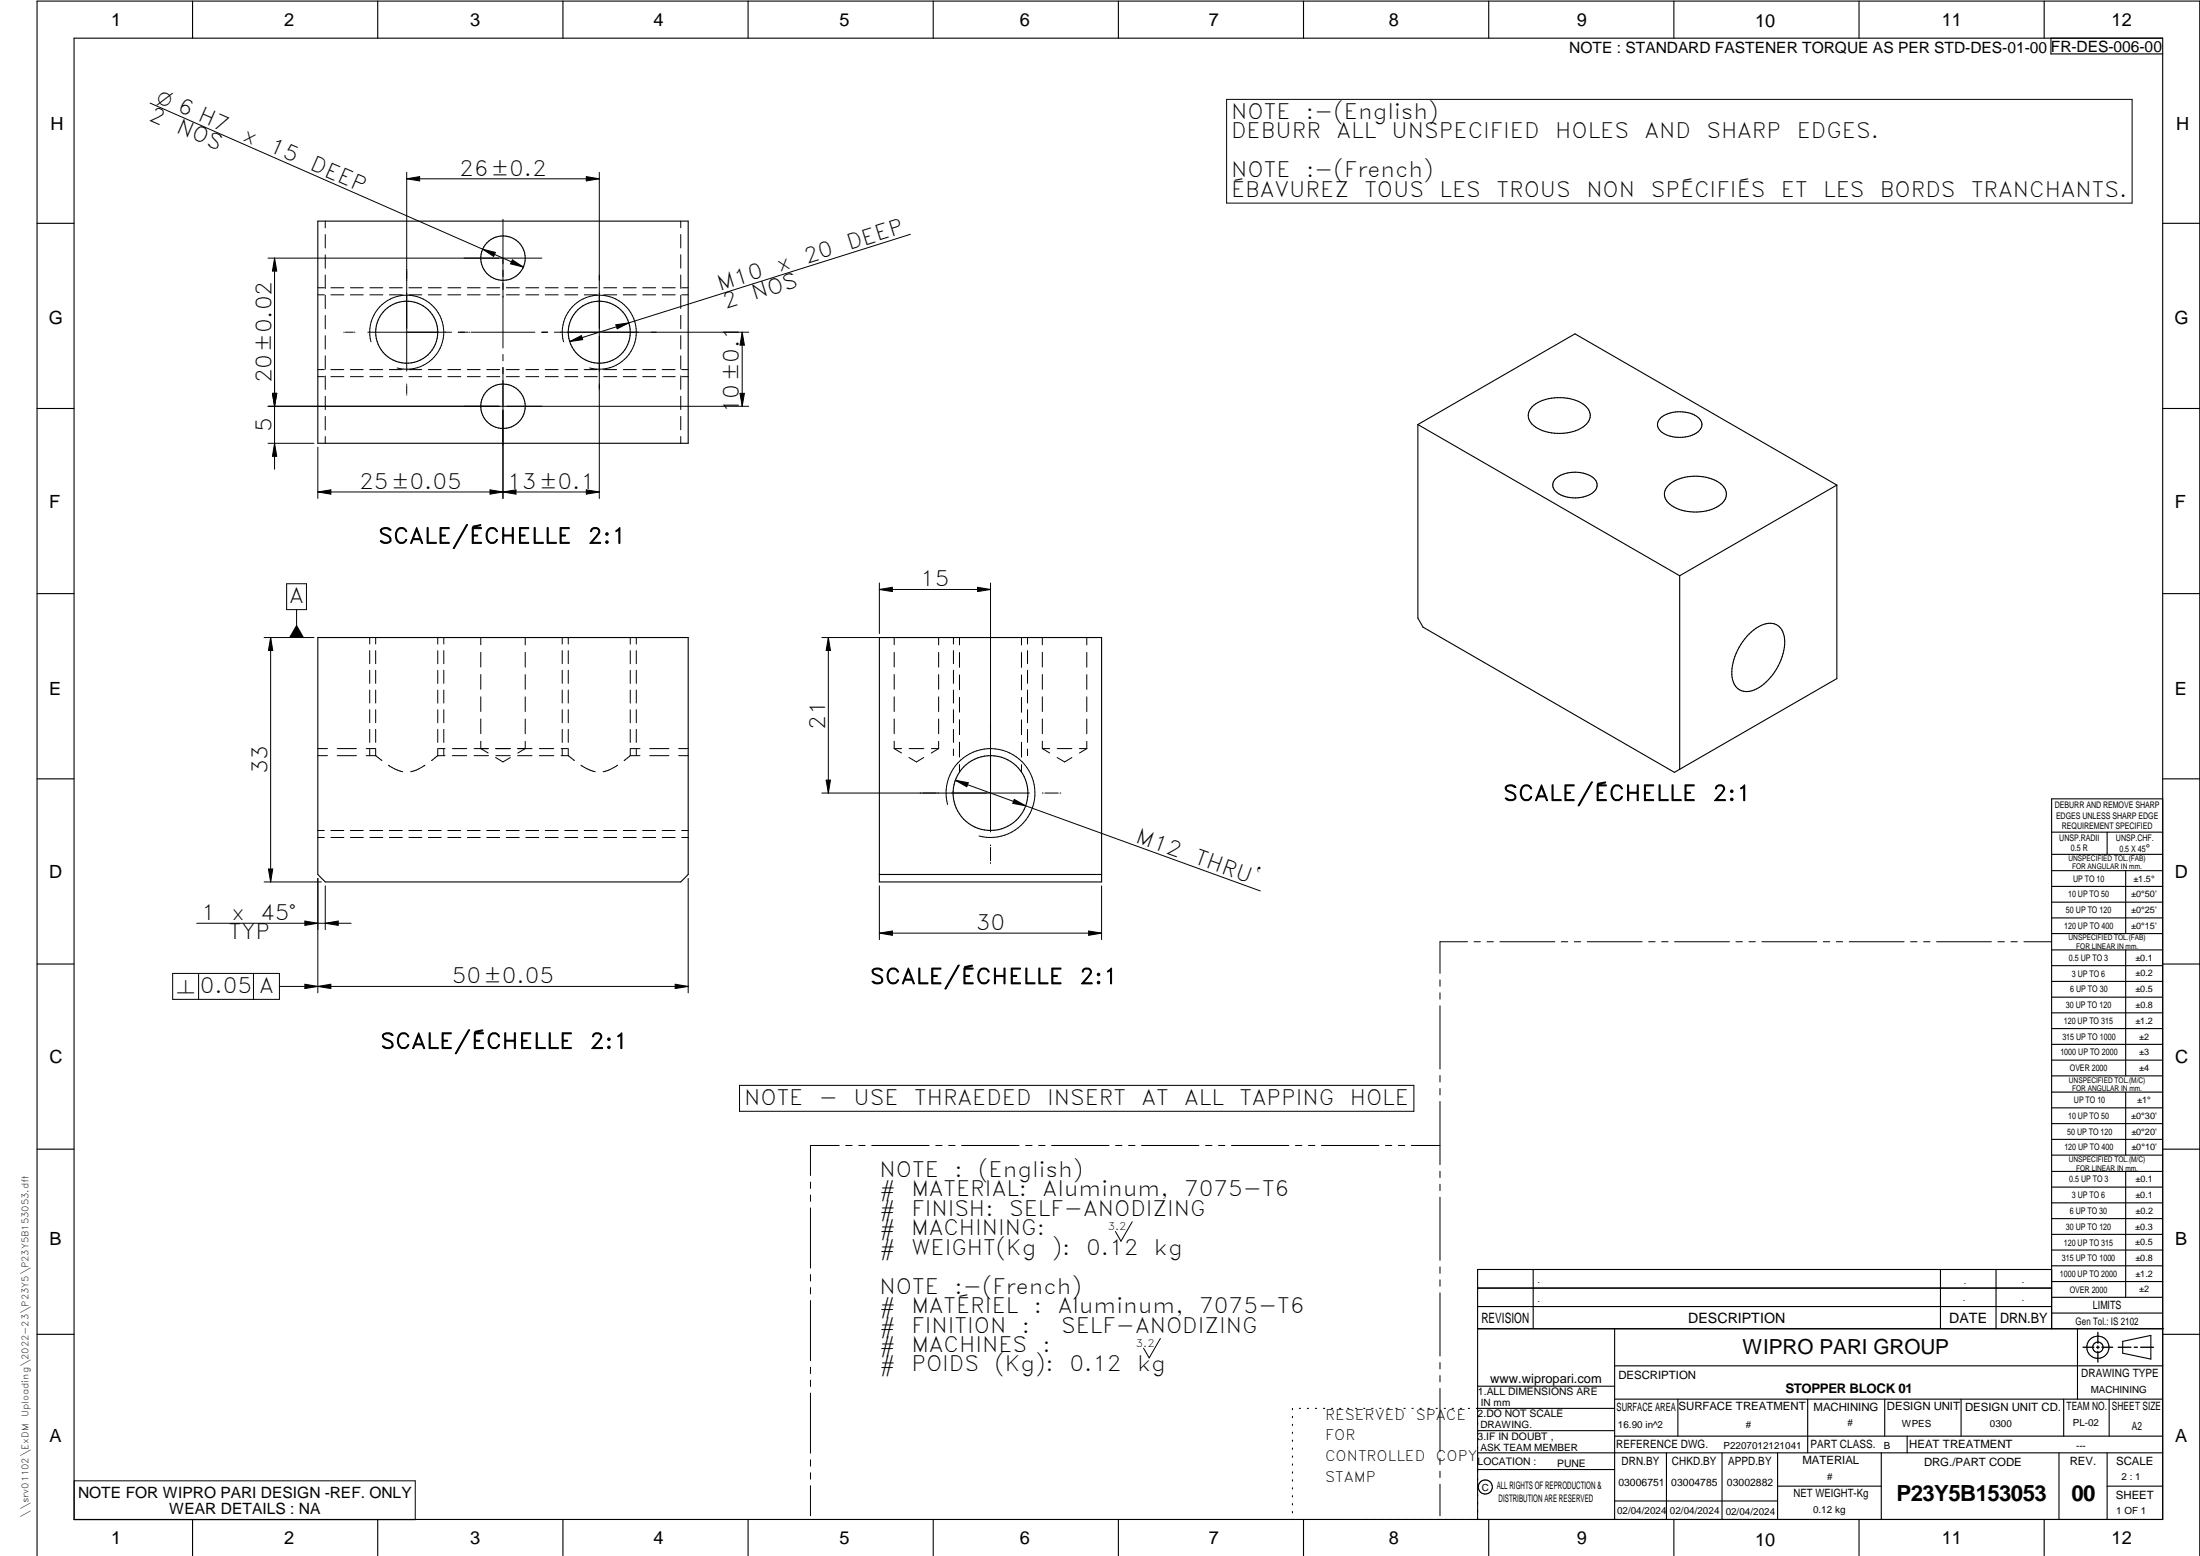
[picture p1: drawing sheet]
<svg xmlns="http://www.w3.org/2000/svg" width="594mm" height="420mm" viewBox="0 0 594 420" stroke-linecap="round" stroke-linejoin="round" font-family="sans-serif">
<g fill="none" stroke="#000" stroke-width=".3">
<path d="M20 10.3h564v400h-564zM52 .3v10M102 .3v10M152 .3v10M202 .3v10M252 .3v10M302 .3v10M352 .3v10M402 .3v10M452 .3v10M502 .3v10M552 .3v10"/>
<path d="M553.8 10.3v4.3h30.2M85.8 59.7h100v60h-100zM10 60.3h10M584 60.3h10M10 110.3h10M382.9 114.6l70.7 40.9M382.9 114.6l42.4-24.5 70.7 40.9M382.9 114.6v52.3l1.4 2.5 67.9 39.2 1.4-.9M413.7 109.9a12.3 12.3 0 0 1 13.7-.8 3.5 3.5 0 0 1 2 3.1 3.5 3.5 0 0 1-2 3.2 12.4 12.4 0 0 1-13.7-.8 3.2 3.2 0 0 1 0-4.7zM448.4 112.9a8.6 8.6 0 0 1 10.5 .2 2.38 2.38 0 0 1-.8 3.8 8.9 8.9 0 0 1-9.7-.5 2.29 2.29 0 0 1 0-3.5zM584 110.3h10M420.1 129.2a8.6 8.6 0 0 1 10.5 .2 2.43 2.43 0 0 1-.8 3.8 8.7 8.7 0 0 1-10-.8 2.24 2.24 0 0 1 .3-3.2z"/>
<path d="M450.5 131.1a12.1 12.1 0 0 1 12.5-1.5 4.2 4.2 0 0 1 3 4.8 7.2 7.2 0 0 1-6.1 3.7 10.9 10.9 0 0 1-9.8-2.8 3.1 3.1 0 0 1 .4-4.2zM496 131l-42.4 24.5M496 131v52.2l-42.4 24.5M453.6 155.5v52.2M10 160.3h10M85.8 172.1h100v64l-2 2h-96l-2-2zM237.5 172.1h60v66h-60zM472.3 171.2a7.6 7.6 0 0 1 6.8-2.8 4.6 4.6 0 0 1 2.8 4.9 15.4 15.4 0 0 1-8.2 13 4.1 4.1 0 0 1-6-3.5 15 15 0 0 1 4.6-11.6zM584 160.3h10M10 210.3h10M584 215.7h-30v143.1M584 210.3h10"/>
<path d="M237.5 236.1h60M554 230.7h30M554 224.7h30M554 235.1h30M554 239.4h30M569 224.7v6M574 235.1v17M554 243.6h30M554 247.9h30M554 252.1h30M554 256.5h30M574 256.5v34"/>
<path d="M10 260.3h10M554 260.8h30M554 265h30M554 269.3h30M554 273.5h30M554 277.7h30M584 260.3h10M554 282h30M554 286.3h30M554 290.5h30M554 294.9h30M554 299.1h30"/>
<path d="M574 294.9v17M10 310.3h10M554 303.4h30M554 307.7h30M554 311.9h30M554 316.3h30M574 316.3v34M584 310.3h10M554 320.5h30M554 324.8h30M554 329.1h30M554 333.3h30"/>
<path d="M554 337.5h30M399 358.8h185.3M399 352.8h155M399 347.8h155M414 342.8v16M436 358.8v51.5M524 342.8v16M539 342.8v16M554 342.8h-155v67.5M554 341.8h30M554 346.1h30M554 350.3h30"/>
<path d="M554 354.6h30M561 358.8v19M10 360.3h10M399 374.3h37M436 368.8h148M436 377.8h148M453.1 377.8v10M488.1 377.8v14.5M508.9 377.8v10M529.6 377.8v10M557.3 377.8v10M569.5 377.8v10"/>
<path d="M573.2 362.2l7.6-1.6v6.4l-7.6-1.6zM584 360.3h10M349 380.3v.3M349 382.4v.4M349 384.6v.3M349 386.7v.4M349 388.9v.3M349 391v.4M349 393.2v.3M349 395.3v.3M349 397.4v.4M349 399.6v.3"/>
<path d="M350.9 380.3h.3M353 380.3h.3M355.2 380.3h.3M357.4 380.3h.3M359.6 380.3h.3M361.7 380.3h.3M363.9 380.3h.3M366.1 380.3h.3M368.3 380.3h.3M370.4 380.3h.3M372.6 380.3h.3M374.8 380.3h.3"/>
<path d="M376.9 380.3h.4M379.1 380.3h.3M381.3 380.3h.3M383.4 380.3h.4M385.6 380.3h.4M387.8 380.3h.3M390 380.3h.3M392.1 380.3h.4M394.3 380.3h.4M396.5 380.3h.3M399 396.8h37M399 392.3h185"/>
<path d="M399 386.3h37M436 387.8h148M436 380.3h-37.3M450 392.3v18M465 392.3v18M480 392.3v18M508 392.3v18M515 387.8v4.5M556 392.3v18M569 392.3v18M52 410.3v9.8M102 410.3v9.8"/>
<path d="M152 410.3v9.8M202 410.3v9.8M252 410.3v9.8M302 410.3v9.8M349 401.7v.4M349 403.9v.3M349 406v.4M349 408.2v.3M352 410.3v9.8M402 410.3v9.8M436 405.3h44M452 410.3v9.8"/>
<path d="M480 401.3h28M502 410.3v9.8M552 410.3v9.8M569 401.3h15M10 420.1v-419.8h584v419.8"/>
<circle cx="135.8" cy="69.7" r="6"/>
<circle cx="109.8" cy="89.7" r="8.4"/>
<circle cx="161.8" cy="89.7" r="8.4"/>
<circle cx="135.8" cy="109.7" r="6"/>
<circle cx="267.5" cy="214.2" r="10.1"/>
<circle cx="566.5" cy="363.8" r="1.4"/>
<circle cx="566.5" cy="363.8" r="3"/>
<circle cx="401.1" cy="401.5" r="1.91"/>
</g>
<g fill="none" stroke="#000" stroke-width=".27">
<path d="M40.5 27.8l100.8 44.3M331.2 26.8h244.5v28h-244.5zM87.8 59.7v1.8M109.8 46.5v53.7M109.8 48.3h52M109.8 48.3l3.5-.6v1.2zM135.8 59.2v34.8M158.3 47.7l3.5 .6-3.5 .6zM161.8 46.5v88.1M183.8 59.7v1.8M72.4 69.7h73.9M74.1 69.7v57"/>
<path d="M74.1 69.7l.6 3.5h-1.1zM85.8 77.7h1.8M85.8 79.6h1.8M87.8 63.4v3.6M87.8 68.8v3.6M87.8 74.3v3.6M87.8 79.7v3.6M89.4 77.7h3.5M89.4 79.6h3.5M94.6 77.7h3.5M94.6 79.6h3.5M99.9 77.7h3.5"/>
<path d="M99.9 79.6h3.5M105.1 77.7h3.5M105.1 79.6h3.5M110.4 77.7h3.5M110.4 79.6h3.5M115.7 77.7h3.5M115.7 79.6h3.5M120.9 77.7h3.5M120.9 79.6h3.5M126.2 77.7h3.5M126.2 79.6h3.5M130.3 67.3l3.5 .9-.5 1z"/>
<path d="M131.5 77.7h3.5M131.5 79.6h3.5M136.7 77.7h3.5M136.7 79.6h3.5M138.4 70.2l2.9 1.9-3.4-.9zM142 77.7h3.5M142 79.6h3.5M147.2 77.7h3.5M147.2 79.6h3.5M152.5 77.7h3.5M152.5 79.6h3.5M157.8 77.7h3.5"/>
<path d="M157.8 79.6h3.5M163 77.7h3.5M163 79.6h3.5M168.3 77.7h3.5M168.3 79.6h3.5M173.6 77.7h3.5M173.6 79.6h3.5M178.8 77.7h3.5M178.8 79.6h3.5M183.8 63.3v3.7M183.8 68.8v3.6M183.8 74.3v3.6"/>
<path d="M183.8 79.7v3.6M184.1 77.7h1.7M184.1 79.6h1.7M245.8 63.3l-76 23.9M85.8 99.8h1.8M87.8 85.2v3.6M87.8 90.6v3.7M87.8 96.1v3.6M89.3 99.8h3.5M92.8 89.7h.2M93.3 89.7h2.1M94.6 99.8h3.5"/>
<path d="M95.7 89.7h.1M99.3 89.7h22.6M99.9 99.8h3.5M100.2 92.3a10 10 0 0 1 8.8-12.6 10 10 0 0 1 10.8 10.9 10 10 0 0 1-12.6 8.8M105.1 99.8h3.5M110.4 99.8h3.5M115.6 99.8h3.5M120.9 99.8h3.5M126.2 99.8h3.5M126.4 89.7h-2.7M126.7 89.7h.1M127.2 89.7h17.2"/>
<path d="M131.4 99.8h3.5M135.8 95.7v1.8M135.8 99.2v35.4M136.7 99.8h3.5M142 99.8h3.5M146.2 89.7h1.7M147.2 99.8h3.5M152.2 92.3a10 10 0 0 1 8.7-12.6 10 10 0 0 1 10.9 10.9 10 10 0 0 1-12.6 8.8M152.5 99.8h3.5M153.8 92.2l3.2-1.6 .3 1.1zM157.7 99.8h3.5M163 99.8h3.5"/>
<path d="M166.3 87.7l3.5-.5-3.1 1.6zM168.3 99.8h3.5M169.8 87.2l-16 5M173.5 99.8h3.5M178.8 99.8h3.5M183.8 85.2v3.6M183.8 90.6v3.6M183.8 96.1v3.6M184.1 99.8h1.7M200.4 89.7v20M200.4 89.7l.6 3.5h-1.2zM202.2 89.7h-52.5"/>
<path d="M72.4 109.7h129.8M72.4 119.7h12.4M73.6 106.2h1.1l-.6 3.5zM74.1 119.7l.6 3.5h-1.1zM85.8 101.7h1.8M87.8 101.5v3.7M87.8 107v3.6M87.8 112.5v3.6M87.8 117.9v1.8M89.4 101.7h3.5M94.6 101.7h3.5M99.9 101.7h3.5"/>
<path d="M105.1 101.7h3.5M109.8 103.7v.1M109.8 104.1v2.2M109.8 106.6v.1M110.4 101.7h3.5M115.7 101.7h3.5M120.9 101.7h3.5M126.2 101.7h3.5M131.5 101.7h3.5M136.7 101.7h3.5M142 101.7h3.5M147.2 101.7h3.5"/>
<path d="M152.5 101.7h3.5M157.8 101.7h3.5M163 101.7h3.5M168.3 101.7h3.5M173.6 101.7h3.5M178.8 101.7h3.5M183.8 101.5v3.6M183.8 107v3.6M183.8 112.4v3.7M183.8 117.9v1.8M184.1 101.7h1.7M199.8 106.2h1.2l-.6 3.5z"/>
<path d="M85.8 120.8v13.8M85.8 132.8l3.5-.5v1.1zM85.8 132.8h76M132.3 132.3l3.5 .5-3.5 .6zM135.8 132.8l3.5-.5v1.1zM158.3 132.3l3.5 .5-3.5 .6zM77.4 157.6h5.4v7h-5.4zM237.5 157.4v13.7M237.5 159.2l3.5-.6v1.1zM237.5 159.2h30M264 158.6l3.5 .6-3.5 .5zM267.5 157.4v67.2"/>
<path d="M71.3 172.1h13.5M73.1 172.1v66M73.1 172.1l.6 3.5h-1.2zM80.1 164.6v7.5M99.8 172.1v1.8M99.8 175.7v3.5M101.4 172.1v1.8M101.4 175.7v3.5M118.2 172.1v1.8M118.2 175.7v3.5M119.8 172.1v1.8M119.8 175.7v3.5"/>
<path d="M129.8 172.1v2M129.8 176.1v4M141.8 172.1v2M141.8 176.2v3.9M151.8 172.1v1.8M151.8 175.7v3.5M153.5 172.1v1.8M153.5 175.7v3.5M170.2 172.1v1.8M170.2 175.7v3.5M171.8 172.1v1.8M171.8 175.7v3.5"/>
<path d="M221.9 172.1h18.5M223.7 172.1v42M223.7 172.1l.6 3.5h-1.2zM241.5 172.1v2M241.5 176.1v4M253.5 172.1v2M253.5 176.2v3.9M257.5 172.1v1.8M257.5 175.7v3.5M259.1 172.1v2M259.1 176.2v4M275.8 172.1v2.1"/>
<path d="M275.8 176.2v4M277.5 172.1v1.8M277.5 175.7v3.5M281.5 172.1v2M281.5 176.1v4M293.5 172.1v2M293.5 176.2v3.9M99.8 181v3.5M99.8 186.3v3.5M99.8 191.6v3.6M99.8 197v3.5M101.4 181v3.5"/>
<path d="M101.4 186.3v3.5M101.4 191.6v3.6M101.4 197v3.5M118.2 181v3.6M118.2 186.4v3.5M118.2 191.7v3.5M118.2 197v3.5M119.8 181v3.5M119.8 186.3v3.5M119.8 191.6v3.6M119.8 197v3.5M129.8 182.1v4"/>
<path d="M129.8 188.2v3.9M129.8 194.1v4M141.8 182.2v3.9M141.8 188.2v4M141.8 194.2v3.9M151.8 181v3.5M151.8 186.3v3.5M151.8 191.6v3.6M151.8 197v3.5M153.5 181v3.5M153.5 186.3v3.5M153.5 191.6v3.6"/>
<path d="M153.5 197v3.5M170.2 181v3.6M170.2 186.4v3.5M170.2 191.7v3.5M170.2 197v3.5M171.8 181v3.5M171.8 186.3v3.5M171.8 191.6v3.6M171.8 197v3.5M241.5 182.1v4M241.5 188.2v3.9M241.5 194.1v4"/>
<path d="M253.5 182.2v3.9M253.5 188.2v4M253.5 194.2v3.9M257.5 181v3.5M257.5 186.3v3.5M257.5 191.6v3.6M257.5 197v3.5M259.1 182.2v4M259.1 188.3v4M259.1 194.4v4M275.8 182.3v4M275.8 188.3v4"/>
<path d="M275.8 194.4v4M277.5 181v3.5M277.5 186.3v3.5M277.5 191.6v3.6M277.5 197v3.5M281.5 182.1v4M281.5 188.2v3.9M281.5 194.1v4M293.5 182.2v3.9M293.5 188.2v4M293.5 194.2v3.9M85.8 202.1h2.6"/>
<path d="M85.8 204h2.6M91.1 202.1h5.1M91.1 204h5.1M98.9 202.1h2.6M98.9 204h2.6M99.8 202.3v1.7M101.4 204l1.7 1.4M101.4 202.3v1.7M104.9 206.6a10.6 10.6 0 0 0 3.8 1.8M114.8 206.6l-.3 .2a9.5 9.5 0 0 1-3.6 1.6M118.2 202.3v1.7M118.2 202.1h2"/>
<path d="M118.2 204h2M118.2 204l-1.7 1.4M119.8 202.3v1.7M122.1 202.1h3.9M122.1 204h3.9M128 202.1h3.9M128 204h3.9M129.8 200.2v1.9l2 1.2M133.8 202.1h4M133.9 204h3.9M137.8 204.6l-2 1.1-2-1.1M139.8 202.1h3.9"/>
<path d="M139.8 204h3.9M141.8 200.2v1.9l-2 1.2M145.6 202.1h3.9M145.6 204h3.9M151.5 202.1h2M151.5 204h2M151.8 202.3v1.7M153.5 202.3v1.7M153.5 204l1.6 1.4M156.9 206.6a10.7 10.7 0 0 0 3.8 1.8M166.8 206.6l-2.1 1.2-1.8 .6M170.2 202.1h2.6"/>
<path d="M170.2 204h2.6M170.2 202.3v1.7M170.2 204l-1.7 1.4M171.8 202.3v1.7M175.4 202.1h5.2M175.4 204h5.2M183.3 202.1h2.5M183.3 204h2.5M221.9 214.1h56.1M223.1 210.7h1.2l-.6 3.4zM241.5 200.2v1.9M241.5 202.1l2 1.2"/>
<path d="M241.5 202.1h2M245.5 202.1h4M249.4 204.6l-1.9 1.1-2-1.1M251.5 202.1h2M253.5 200.2v1.9M253.5 202.1l-2 1.2M255.9 217.3a12 12 0 0 1 10.5-15.1 12 12 0 0 1 13 13 12 12 0 0 1-15 10.5M257.5 202.3v1.7M258 210.7l82.3 29.9M258 210.7l3.5 .6-.4 1.1zM259.1 200.4v4M259.1 206.5v2"/>
<path d="M273.9 215.9l3.1 1.7-3.5-.7zM275.8 200.4v4M275.8 206.5v2M277.5 202.3v1.7M281.5 200.2v1.9M281.5 202.1l2 1.2M281.5 214.1h.2M281.5 202.1h2M282.1 214.1h3.7M285.5 202.1h3.9M286.3 214.1h.2M289.4 204.6l-1.9 1.1-2-1.1"/>
<path d="M291.5 202.1h2M293.5 200.2v1.9M293.5 202.1l-2 1.2M71.3 238.1h15.5M72.5 234.7h1.2l-.6 3.4zM85.8 226.1h1.8M85.8 224.3h1.8M85.8 237.2v30.9M87.8 239.2v11.8M89.3 224.3h3.5M89.4 226.1h3.5M94.6 224.3h3.5"/>
<path d="M94.6 226.1h3.5M99.9 224.3h3.5M99.9 226.1h3.5M105.1 224.3h3.5M105.1 226.1h3.5M110.4 224.3h3.5M110.4 226.1h3.5M115.6 224.3h3.5M115.7 226.1h3.5M120.9 224.3h3.5M120.9 226.1h3.5M126.2 224.3h3.5"/>
<path d="M126.2 226.1h3.5M131.4 224.3h3.5M131.5 226.1h3.5M136.7 224.3h3.5M136.7 226.1h3.5M142 224.3h3.5M142 226.1h3.5M147.2 224.3h3.5M147.2 226.1h3.5M152.5 224.3h3.5M152.5 226.1h3.5M157.7 224.3h3.5"/>
<path d="M157.8 226.1h3.5M163 224.3h3.5M163 226.1h3.5M168.3 224.3h3.5M168.3 226.1h3.5M173.5 224.3h3.5M173.6 226.1h3.5M178.8 224.3h3.5M178.8 226.1h3.5M184.1 224.3h1.7M184.1 226.1h1.7M185.8 237.2v30.9"/>
<path d="M237.5 239.2v14.5M267.5 228.2v.1M267.5 228.8v3.7M267.5 232.9v.3M297.5 239.2v14.5M53.1 249.3h41.7M82.3 248.7l3.5 .6-3.5 .6zM87.8 249.3l3.5-.6v1.2zM237.5 252l3.5-.6v1.2zM237.5 252h60M294 251.4l3.5 .6-3.5 .6zM396.3 254.3h-7.5v8.5"/>
<path d="M398 254.3h1.8M401.5 254.3h1.8M405 254.3h14.9M421.6 254.3h1.7M425.1 254.3h1.7M428.6 254.3h14.8M445.2 254.3h1.7M448.7 254.3h1.7M452.2 254.3h14.8M468.8 254.3h1.7M472.3 254.3h1.7M475.8 254.3h14.8"/>
<path d="M492.4 254.3h1.7M495.9 254.3h1.7M499.4 254.3h14.8M515.9 254.3h1.8M519.4 254.3h1.8M522.9 254.3h14.9M539.5 254.3h1.7M543 254.3h1.7M546.5 254.3h7.4M46.6 262.8h28.9v7.1h-28.9zM53.6 262.8v7.1M68.4 262.8v7.1"/>
<path d="M75.5 266.4h110.3M82.3 265.8l3.5 .6-3.5 .5zM85.8 266.4l3.5-.6v1.1zM182.3 265.8l3.5 .6-3.5 .5zM388.8 264.6v1.7M388.8 268.1v1.7M388.8 271.6v17M199.7 293.1h182.1v7h-182.1zM388.8 290.4v1.8M388.8 293.9v1.8M388.8 297.4v17.1M218.9 319.2v1.7"/>
<path d="M226.6 309.3h-7.7v8.1M228.4 309.3h1.7M231.9 309.3h1.7M235.4 309.3h15.5M252.7 309.3h1.7M256.2 309.3h1.7M259.7 309.3h15.5M277 309.3h1.7M280.5 309.3h1.7M284 309.3h15.5M301.2 309.3h1.8M304.8 309.3h1.7"/>
<path d="M308.2 309.3h15.6M325.5 309.3h1.8M329 309.3h1.8M332.5 309.3h15.6M349.8 309.3h1.8M353.3 309.3h1.7M356.8 309.3h15.5M374.1 309.3h1.7M377.6 309.3h1.7M381.1 309.3h7.7M388.8 316.3v1.7M388.8 319.8v1.7"/>
<path d="M218.9 322.7v1.7M218.9 326.2v16.2M305.7 329.9l-3 5.3-1.5-2.7M388.8 323.3v17M218.9 344.2v1.7M218.9 347.7v1.7M218.9 351.2v16.2M388.8 342.1v1.7M388.8 345.6v1.7M388.8 349.1v17.1M218.9 369.2v1.7M218.9 372.7v1.7"/>
<path d="M218.9 376.2v16.2M313.3 361.4l-3 5.3-1.5-2.7M388.8 367.9v1.8M388.8 371.4v1.7M388.8 374.9v17.1M20 399.9h92.1v10.5h-92.1zM218.9 394.2v1.7M218.9 397.7v1.7M388.8 393.8v1.7M388.8 397.3v1.7M218.9 401.2v8.1M388.8 400.8v8.5"/>
</g>
<path d="M566.5 359.8v2.9M562.5 363.8h2.9M566.1 363.8h.8M566.5 363.5v.7M566.5 364.9v2.9M567.6 363.8h2.9M572 363.8h3.4M576.3 363.8h.9M578.1 363.8h3.4" fill="none" stroke="#000" stroke-width=".36"/>
<g fill="#000">
<path d="M109.8 48.3l3.5-.6v1.2zM158.3 47.7l3.5 .6-3.5 .6zM74.1 69.7l.6 3.5h-1.1zM130.3 67.3l3.5 .9-.5 1zM138.4 70.2l2.9 1.9-3.4-.9zM153.8 92.2l3.2-1.6 .3 1.1zM166.3 87.7l3.5-.5-3.1 1.6zM200.4 89.7l.6 3.5h-1.2zM73.6 106.2h1.1l-.6 3.5zM199.8 106.2h1.2l-.6 3.5zM74.1 119.7l.6 3.5h-1.1zM85.8 132.8l3.5-.5v1.1z"/>
<path d="M132.3 132.3l3.5 .5-3.5 .6zM135.8 132.8l3.5-.5v1.1zM158.3 132.3l3.5 .5-3.5 .6zM237.5 159.2l3.5-.6v1.1zM264 158.6l3.5 .6-3.5 .5zM73.1 172.1l.6 3.5h-1.2zM80.1 168.6l2 3.5h-4zM223.7 172.1l.6 3.5h-1.2zM223.1 210.7h1.2l-.6 3.4zM258 210.7l3.5 .6-.4 1.1zM273.9 215.9l3.1 1.7-3.5-.7zM72.5 234.7h1.2l-.6 3.4z"/>
<path d="M82.3 248.7l3.5 .6-3.5 .6zM87.8 249.3l3.5-.6v1.2zM237.5 252l3.5-.6v1.2zM294 251.4l3.5 .6-3.5 .6zM82.3 265.8l3.5 .6-3.5 .5zM85.8 266.4l3.5-.6v1.1zM182.3 265.8l3.5 .6-3.5 .5z"/>
</g>
<g font-size="6">
<text x="512.1" y="405.2">P23Y5B153053</text>
<text x="559.4" y="405.2">00</text>
</g>
<g font-size="5.7">
<text x="39.9" y="32.3" transform="rotate(24 39.9 32.3)">2</text>
<text x="47.3" y="35.6" transform="rotate(24 47.3 35.6)">NOS</text>
<text x="332.5" y="32.1">NOTE</text>
<text x="352.7" y="32.1">:-(English)</text>
<text x="65.2" y="37.7" transform="rotate(24 65.2 37.7)">x</text>
<text x="72.4" y="40.9" transform="rotate(24 72.4 40.9)">15</text>
<text x="332.5" y="37.3">DEBURR</text>
<text x="360.9" y="37.3">ALL</text>
<text x="375.8" y="37.3">UNSPECIFIED</text>
<text x="419.9" y="37.3">HOLES</text>
<text x="444.1" y="37.3">AND</text>
<text x="460.8" y="37.3">SHARP</text>
<text x="485.2" y="37.3">EDGES.</text>
<text x="83.4" y="45.7" transform="rotate(24 83.4 45.7)">DEEP</text>
<text x="124" y="47.4">26±0.2</text>
<text x="332.5" y="47.8">NOTE</text>
<text x="352.7" y="47.8">:-(French)</text>
<text x="332.5" y="53.1">ÉBAVUREZ</text>
<text x="368.4" y="53.1">TOUS</text>
<text x="388.7" y="53.1">LES</text>
<text x="404.1" y="53.1">TROUS</text>
<text x="428.4" y="53.1">NON</text>
<text x="445.7" y="53.1">SPÉCIFIÉS</text>
<text x="480.9" y="53.1">ET</text>
<text x="492.3" y="53.1">LES</text>
<text x="507.6" y="53.1">BORDS</text>
<text x="532.2" y="53.1">TRANCHANTS.</text>
<text x="217.8" y="71.2" transform="rotate(-17 217.8 71.2)">20</text>
<text x="229.4" y="67.6" transform="rotate(-17 229.4 67.6)">DEEP</text>
<text x="210.4" y="73.5" transform="rotate(-17 210.4 73.5)">x</text>
<text x="194.3" y="78.5" transform="rotate(-17 194.3 78.5)">M10</text>
<text x="195.9" y="83.6" transform="rotate(-17 195.9 83.6)">2</text>
<text x="203.7" y="81.1" transform="rotate(-17 203.7 81.1)">NOS</text>
<text x="73.3" y="103.5" transform="rotate(-90 73.3 103.5)">20±0.02</text>
<text x="199.6" y="111.6" transform="rotate(-90 199.6 111.6)">10±0.1</text>
<text x="73.3" y="116.7" transform="rotate(-90 73.3 116.7)">5</text>
<text x="97" y="132">25±0.05</text>
<text x="137" y="132">13±0.1</text>
<text x="102.1" y="146.7">SCALE/ÉCHELLE</text>
<text x="158.7" y="146.7">2:1</text>
<text x="248.5" y="158.3">15</text>
<text x="78.1" y="162.9">A</text>
<text x="222.8" y="197.1" transform="rotate(-90 222.8 197.1)">21</text>
<text x="72.2" y="209.1" transform="rotate(-90 72.2 209.1)">33</text>
<text x="405.9" y="216.2">SCALE/ÉCHELLE</text>
<text x="462.5" y="216.2">2:1</text>
<text x="306.4" y="227.3" transform="rotate(20 306.4 227.3)">M12</text>
<text x="322.2" y="233.1" transform="rotate(20 322.2 233.1)">THRU`</text>
<text x="54.3" y="248.4">1</text>
<text x="62.5" y="248.4">x</text>
<text x="70.3" y="248.4">45°</text>
<text x="263.5" y="251.1">30</text>
<text x="61.8" y="253.7">TYP</text>
<text x="54" y="268.1">0.05 A</text>
<text x="122" y="265.5">50±0.05</text>
<text x="234.9" y="265.7">SCALE/ÉCHELLE</text>
<text x="291.5" y="265.7">2:1</text>
<text x="102.7" y="283.1">SCALE/ÉCHELLE</text>
<text x="159.2" y="283.1">2:1</text>
<text x="200.9" y="298.3">NOTE</text>
<text x="221.1" y="298.3">-</text>
<text x="230.5" y="298.3">USE</text>
<text x="246.9" y="298.3">THRAEDED</text>
<text x="282.8" y="298.3">INSERT</text>
<text x="308.3" y="298.3">AT</text>
<text x="319.8" y="298.3">ALL</text>
<text x="334.7" y="298.3">TAPPING</text>
<text x="364.5" y="298.3">HOLE</text>
<text x="237.5" y="317.8">NOTE</text>
<text x="257.7" y="317.8">:</text>
<text x="264.2" y="317.8">(English)</text>
<text x="237.5" y="323.1">#</text>
<text x="246.1" y="323.1">MATERIAL:</text>
<text x="281.6" y="323.1">Aluminum,</text>
<text x="319.8" y="323.1">7075-T6</text>
<text x="237.5" y="328.3">#</text>
<text x="246.1" y="328.3">FINISH:</text>
<text x="272.5" y="328.3">SELF-ANODIZING</text>
<text x="237.5" y="333.6">#</text>
<text x="246.1" y="333.6">MACHINING:</text>
<text x="237.5" y="338.8">#</text>
<text x="246.1" y="338.8">WEIGHT(Kg</text>
<text x="284" y="338.8">):</text>
<text x="293.3" y="338.8">0.12</text>
<text x="311.6" y="338.8">kg</text>
<text x="237.5" y="349.3">NOTE</text>
<text x="257.7" y="349.3">:-(French)</text>
<text x="237.5" y="354.6">#</text>
<text x="237.5" y="359.8">#</text>
<text x="246.1" y="354.6">MATÉRIEL</text>
<text x="246.1" y="359.8">FINITION</text>
<text x="275.9" y="359.8">:</text>
<text x="279.2" y="354.6">:</text>
<text x="285.6" y="354.6">Aluminum,</text>
<text x="286.5" y="359.8">SELF-ANODIZING</text>
<text x="323.9" y="354.6">7075-T6</text>
<text x="237.5" y="365.1">#</text>
<text x="246.1" y="365.1">MACHINES</text>
<text x="281.6" y="365.1">:</text>
<text x="237.5" y="370.3">#</text>
<text x="246.1" y="370.3">POIDS</text>
<text x="268.6" y="370.3">(Kg):</text>
<text x="288.8" y="370.3">0.12</text>
<text x="307.1" y="370.3">kg</text>
</g>
<text font-size="5.6" x="470.5" y="365.5">WIPRO PARI GROUP</text>
<g font-size="5.4">
<text x="42" y="27.5" transform="rotate(24 42 27.5)">O 6 H7</text>
<text x="47.7" y="268.1">n</text>
</g>
<g font-size="4.9">
<text x="30" y="7">1</text>
<text x="76.7" y="7">2</text>
<text x="127" y="7">3</text>
<text x="176.5" y="7">4</text>
<text x="226.7" y="7">5</text>
<text x="275.4" y="7">6</text>
<text x="326.4" y="7">7</text>
<text x="375" y="7">8</text>
<text x="425.8" y="7">9</text>
<text x="473.9" y="7.4">10</text>
<text x="524.3" y="7">11</text>
<text x="570.2" y="7">12</text>
<text x="13.6" y="35.2">H</text>
<text x="587.6" y="35.2">H</text>
<text x="13.2" y="87.5">G</text>
<text x="587.2" y="87.5">G</text>
<text x="13.3" y="137.1">F</text>
<text x="587.3" y="137.1">F</text>
<text x="13.3" y="187.6">E</text>
<text x="587.3" y="187.6">E</text>
<text x="13.3" y="237">D</text>
<text x="587.3" y="237">D</text>
<text x="13.4" y="287.1">C</text>
<text x="587.4" y="287.1">C</text>
<text x="13.4" y="336.3">B</text>
<text x="587.4" y="336.3">B</text>
<text x="13.4" y="389.3">A</text>
<text x="587.4" y="389.3">A</text>
<text x="30" y="417">1</text>
<text x="76.7" y="417">2</text>
<text x="127" y="417">3</text>
<text x="176.5" y="417">4</text>
<text x="226.7" y="417">5</text>
<text x="275.4" y="417">6</text>
<text x="326.4" y="417">7</text>
<text x="375" y="417">8</text>
<text x="425.8" y="417">9</text>
<text x="473.9" y="417.4">10</text>
<text x="524.3" y="417">11</text>
<text x="570.2" y="417">12</text>
</g>
<g font-size="4.2">
<text x="423.7" y="14.3">NOTE : STANDARD FASTENER TORQUE AS PER STD-DES-01-00</text>
<text x="553.8" y="14">FR-DES-006-00</text>
<text x="21.1" y="404.4">NOTE FOR WIPRO PARI DESIGN -REF. ONLY</text>
<text x="45.7" y="408.9">WEAR DETAILS : NA</text>
</g>
<g font-size="3.9">
<text x="357.8" y="383.4">RESERVED</text>
<text x="382.3" y="383.4">SPACE</text>
<text x="357.8" y="388.9">FOR</text>
<text x="357.8" y="394.5">CONTROLLED</text>
<text x="387.8" y="394.5">COPY</text>
<text x="357.8" y="400.1">STAMP</text>
</g>
<g font-size="3.8">
<text x="400.1" y="357.1">REVISION</text>
<text x="455.9" y="357.1">DESCRIPTION</text>
<text x="526.4" y="357.1">DATE</text>
<text x="540.1" y="357.1">DRN.BY</text>
</g>
<text font-size="3.6" x="482.1" y="376.2">STOPPER BLOCK 01</text>
<text font-size="3.5" x="402.4" y="373.3">www.wipropari.com</text>
<g font-size="3.1">
<text x="565.2" y="353.5">LIMITS</text>
<text x="562" y="371.7">DRAWING TYPE</text>
<text x="437" y="372.3">DESCRIPTION</text>
<text x="436.5" y="380.9">SURFACE AREA</text>
<text x="453.3" y="380.9">SURFACE TREATMENT</text>
<text x="489.7" y="380.9">MACHINING</text>
<text x="509.5" y="380.9">DESIGN UNIT</text>
<text x="530.6" y="380.9">DESIGN UNIT CD.</text>
<text x="558" y="380.7">TEAM NO.</text>
<text x="570.3" y="380.7">SHEET SIZE</text>
<text x="575.6" y="386.1">A2</text>
<text x="436.4" y="391.1">REFERENCE DWG.</text>
<text x="437.9" y="395.5">DRN.BY</text>
<text x="451.5" y="395.5">CHKD.BY</text>
<text x="466.6" y="395.5">APPD.BY</text>
<text x="486.7" y="395.4">MATERIAL</text>
<text x="488.9" y="391">PART CLASS.</text>
<text x="515.6" y="391">HEAT TREATMENT</text>
<text x="519.6" y="395.9">DRG./PART CODE</text>
<text x="558.9" y="395.6">REV.</text>
<text x="571.4" y="395.6">SCALE</text>
<text x="484.3" y="404.3">NET WEIGHT-Kg</text>
<text x="571.4" y="404.7">SHEET</text>
</g>
<text font-size="3" x="579.5" y="230.1">°</text>
<g font-size="2.8">
<text x="299.1" y="332.1">3.2</text>
<text x="560.5" y="357.7">Gen Tol.: IS 2102</text>
<text x="306.7" y="363.6">3.2</text>
<text x="399.1" y="376.7">1.ALL DIMENSIONS ARE</text>
<text x="399" y="382.7">2.DO NOT SCALE</text>
<text x="399" y="388.7">3.IF IN DOUBT ,</text>
<text x="399" y="395.5">LOCATION :</text>
<text x="420.5" y="396">PUNE</text>
<text x="437" y="401.3">03006751</text>
<text x="451.3" y="401.2">03004785</text>
<text x="466.3" y="401.3">03002882</text>
<text x="404.2" y="402">ALL RIGHTS OF REPRODUCTION &amp;</text>
<text x="404.7" y="405.4">DISTRIBUTION ARE RESERVED</text>
</g>
<g font-size="2.7">
<text x="564.6" y="376.2">MACHINING</text>
<text x="399.9" y="379.7">IN mm</text>
<text x="399.8" y="385.7">DRAWING.</text>
<text x="436.9" y="385.5">16.90 in^2</text>
<text x="471.4" y="385.6">#</text>
<text x="498.9" y="385.1">#</text>
<text x="513.6" y="385.3">WPES</text>
<text x="537.3" y="385.2">0300</text>
<text x="559.7" y="385.2">PL-02</text>
<text x="399.8" y="391.8">ASK TEAM MEMBER</text>
<text x="465.4" y="391.2">P2207012121041</text>
<text x="508.7" y="391.2">B</text>
<text x="560.7" y="391.2">---</text>
<text x="493.4" y="399.6">#</text>
<text x="572.9" y="399.8">2 : 1</text>
<text x="400.1" y="402.5">C</text>
<text x="436.7" y="408.7">02/04/2024</text>
<text x="450.9" y="408.8">02/04/2024</text>
<text x="466" y="409">02/04/2024</text>
<text x="489.6" y="408.5">0.12 kg</text>
<text x="571.5" y="408.7">1 OF 1</text>
</g>
<g font-size="2.5">
<text x="559.2" y="229.9">0.5 R</text>
<text x="572.3" y="230.1">0.5 X 45</text>
<text x="559.4" y="323.5">3 UP TO 6</text>
<text x="558.9" y="327.8">6 UP TO 30</text>
<text x="557.8" y="332">30 UP TO 120</text>
<text x="415.2" y="346.4">.</text>
<text x="530.3" y="346.6">.</text>
<text x="545.9" y="346.4">.</text>
<text x="415.2" y="351.5">.</text>
<text x="530.1" y="351.3">.</text>
<text x="545.9" y="351.4">.</text>
</g>
<g font-size="2.4">
<text x="554.9" y="218.3">DEBURR AND REMOVE SHARP</text>
<text x="555.2" y="221.1">EDGES UNLESS SHARP EDGE</text>
<text x="556.1" y="227.2">UNSP.RADII</text>
<text x="556.8" y="223.8">REQUIREMENT SPECIFIED</text>
<text x="571.4" y="227">UNSP.CHF.</text>
<text x="559.8" y="238">UP TO 10</text>
<text x="576.1" y="238.1">±1.5°</text>
<text x="558.5" y="242.3">10 UP TO 50</text>
<text x="575.5" y="242.3">±0°50'</text>
<text x="557.4" y="250.8">120 UP TO 400</text>
<text x="557.9" y="246.5">50 UP TO 120</text>
<text x="575.5" y="250.8">±0°15'</text>
<text x="575.5" y="246.6">±0°25'</text>
<text x="558.7" y="259.4">0.5 UP TO 3</text>
<text x="559.5" y="263.7">3 UP TO 6</text>
<text x="576.6" y="259.4">±0.1</text>
<text x="576.6" y="263.7">±0.2</text>
<text x="559" y="268">6 UP TO 30</text>
<text x="576.6" y="268">±0.5</text>
<text x="557.9" y="272.2">30 UP TO 120</text>
<text x="576.6" y="272.2">±0.8</text>
<text x="556.9" y="280.7">315 UP TO 1000</text>
<text x="557.3" y="276.5">120 UP TO 315</text>
<text x="576.6" y="276.5">±1.2</text>
<text x="577.7" y="280.7">±2</text>
<text x="556.4" y="284.9">1000 UP TO 2000</text>
<text x="577.6" y="285">±3</text>
<text x="558.9" y="289.2">OVER 2000</text>
<text x="577.7" y="289.3">±4</text>
<text x="560" y="297.9">UP TO 10</text>
<text x="577.1" y="297.9">±1°</text>
<text x="558.5" y="302.1">10 UP TO 50</text>
<text x="575.5" y="302.2">±0°30'</text>
<text x="557.5" y="310.6">120 UP TO 400</text>
<text x="558.2" y="306.4">50 UP TO 120</text>
<text x="575.5" y="310.6">±0°10'</text>
<text x="575.5" y="306.4">±0°20'</text>
<text x="558.8" y="319.2">0.5 UP TO 3</text>
<text x="576.6" y="323.5">±0.1</text>
<text x="576.6" y="319.3">±0.1</text>
<text x="576.7" y="327.8">±0.2</text>
<text x="576.6" y="332">±0.3</text>
<text x="556.8" y="340.6">315 UP TO 1000</text>
<text x="557.3" y="336.3">120 UP TO 315</text>
<text x="576.6" y="336.3">±0.5</text>
<text x="576.6" y="340.6">±0.8</text>
<text x="556.2" y="344.8">1000 UP TO 2000</text>
<text x="576.6" y="344.8">±1.2</text>
<text x="558.9" y="349">OVER 2000</text>
<text x="577.7" y="349">±2</text>
<text x="7.7" y="382.7" transform="rotate(-90 7.7 382.7)">Uploading\2022-23\P23Y5\P23Y5B153053.dft</text>
<text x="7.7" y="409.9" transform="rotate(-90 7.7 409.9)">\\srv01102\ExDM</text>
</g>
<g font-size="2.1">
<text x="558.6" y="232.4">UNSPECIFIED TOL.(FAB)</text>
<text x="559.5" y="234.8">FOR ANGULAR IN mm.</text>
<text x="558.6" y="254">UNSPECIFIED TOL.(FAB)</text>
<text x="560.7" y="256.3">FOR LINEAR IN mm.</text>
<text x="558.7" y="292.4">UNSPECIFIED TOL.(M/C)</text>
<text x="559.6" y="294.7">FOR ANGULAR IN mm.</text>
<text x="558.7" y="313.8">UNSPECIFIED TOL.(M/C)</text>
<text x="560.6" y="316.2">FOR LINEAR IN mm.</text>
</g>
</svg>
